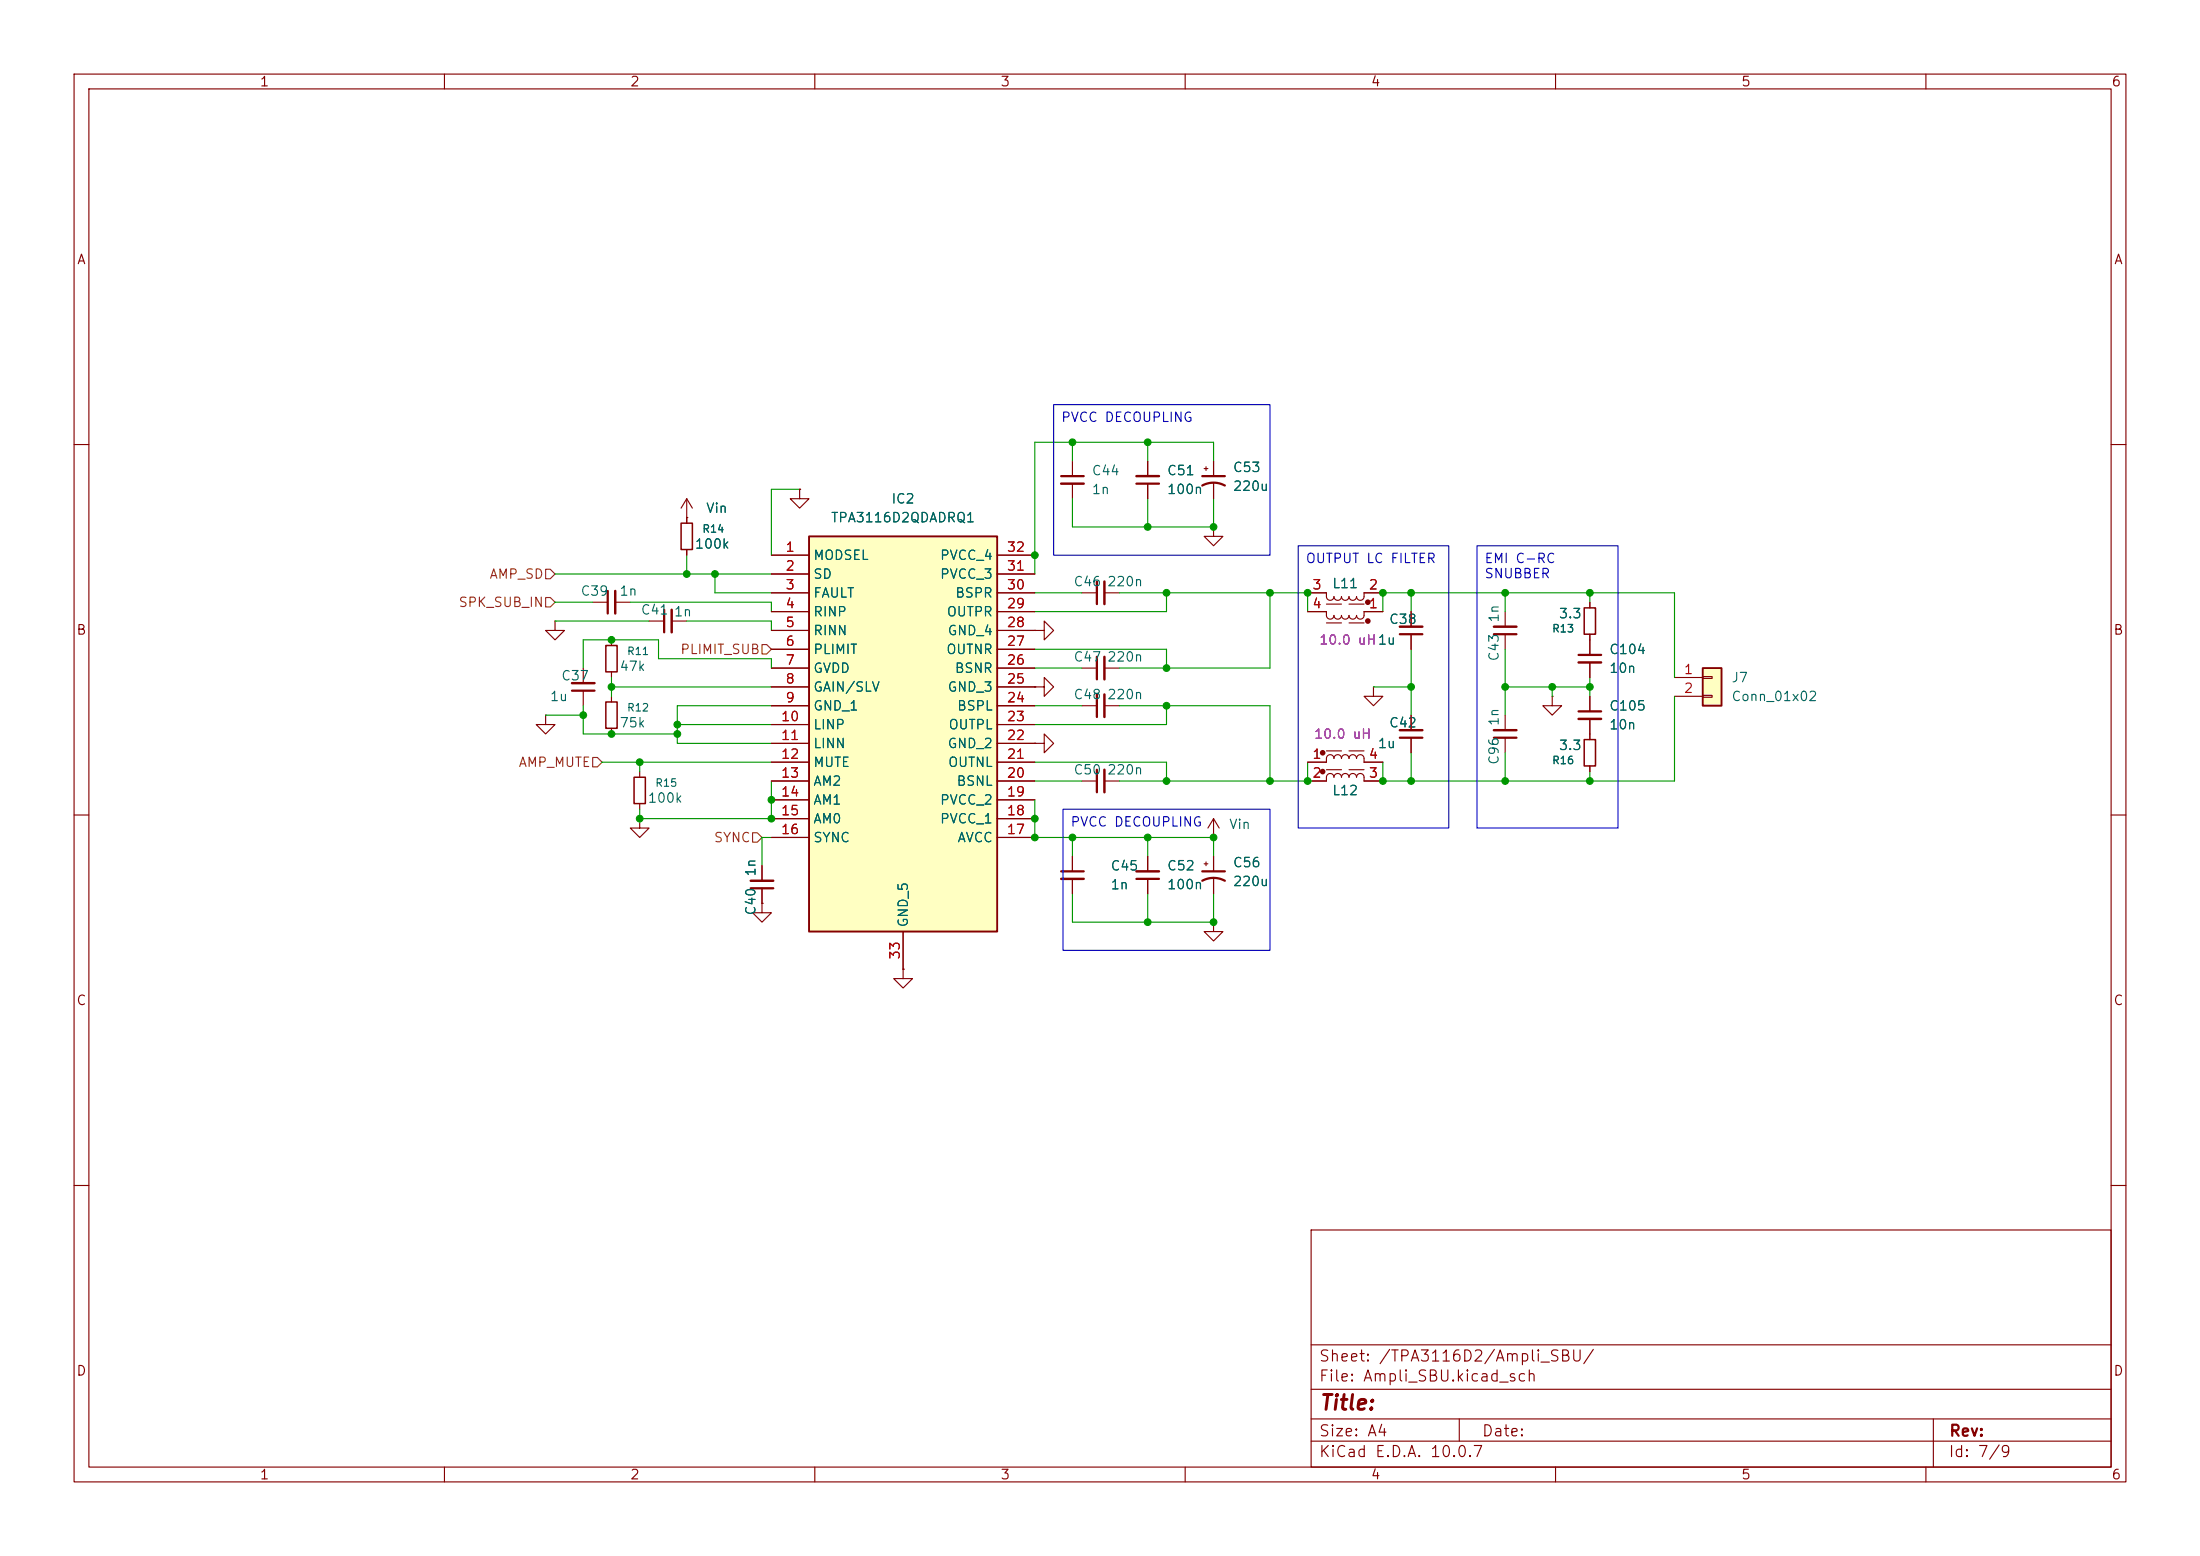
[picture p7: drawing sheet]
<svg xmlns="http://www.w3.org/2000/svg" width="297mm" height="210mm" viewBox="0 0 297 210" stroke-linecap="round" stroke-linejoin="round" font-family="sans-serif">
<g fill="none" stroke="#840000" stroke-width=".15">
<path d="M10 10h277v190h-277zM12 12h273v186h-273zM60 10v2M110 10v2M160 10v2M210 10v2M260 10v2M10 60h2M285 60h2M214.6 86.4v2M214.6 89.4v2M10 110h2"/>
<path d="M285 110h2M102.9 121.9v1.3h1.2l-1.2 1.3-1.3-1.3h1.3M102.9 121.9h.1M10 160h2M177 166h108v32h-108zM285 160h2M60 198v2M110 198v2M160 198v2M177 194.5h108M177 191.5h108M177 187.5h108"/>
<path d="M177 181.5h108M197 191.5v3M210 198v2M260 198v2M261 191.5v6.5"/>
</g>
<path d="M213.1 88.4h3.1" fill="none" stroke="#840000" stroke-width=".3"/>
<path d="M213.1 89.4h3.1" fill="none" stroke="#840000" stroke-width=".33"/>
<path d="M229.9 90.2h2.5v5.1h-2.5z" fill="#ffffc2"/>
<path d="M229.9 90.2h2.5v5.1h-2.5z" fill="none" stroke="#840000" stroke-width=".25"/>
<g fill="none" stroke="#840000" stroke-width=".15">
<path d="M144.8 62.2v2.1M144.8 65.3v2M154.9 62.2v2.1M154.9 65.3v2M162.6 63.2h.5M162.8 63v.5M163.8 71.1v1.3h1.3l-1.3 1.3-1.2-1.3h1.2M163.8 71.1h.1M163.8 62.2v2.1M163.8 65.3v2M73.7 96.5v1.3h1.2l-1.2 1.3-1.3-1.3h1.3M73.7 96.5h.1"/>
<path d="M74.9 83.8v1.3h1.3l-1.3 1.3-1.2-1.3h1.2M74.9 83.8h.1M78.7 90.2v2M78.7 93.2v2.1M82.5 94v.7M82.5 98.3v.8M139.7 85.1h1.3v-1.3l1.2 1.3-1.2 1.3v-1.3M139.7 85.1h.1M139.7 92.7h1.3v-1.3l1.2 1.3-1.2 1.3v-1.3M139.7 92.7h.1M146 80h2.1M146 95.3h2.1"/>
<path d="M146 90.2h2.1M149.1 80h2M149.1 95.3h2M149.1 90.2h2M214.6 81.3v.7M214.6 85.6v.8M214.6 94v2M214.6 97v2.8M226.1 91.4h3.8M226.1 94h3.8M229.9 91.3h1.2v.3h-1.2zM229.9 93.9h1.2v.2h-1.2z"/>
<path d="M86.4 110.5v1.3h1.2l-1.2 1.2-1.3-1.2h1.3M86.4 110.5h.1M86.4 104.1v.8M86.4 108.5v.7M102.9 116.8v2.1M102.9 119.9v2M139.7 100.3h1.3v-1.2l1.2 1.2-1.2 1.3v-1.3M139.7 100.3h.1M144.8 115.6v2M144.8 118.6v2.1M146 105.4h2.1M149.1 105.4h2"/>
<path d="M154.9 115.6v2M154.9 118.6v2.1M162.6 116.6h.5M162.8 116.3v.5M163.8 113h.1M163.8 110.5v2.5M163.8 115.6v2M163.8 118.6v2.1M163.8 110.5l-.7 1.3M163.8 110.5l.8 1.3M176.5 102.9h2.6v-.5a.51 .51 0 0 1 .5-.5 .51 .51 0 0 1 .5 .5 .51 .51 0 0 1 .5-.5 .51 .51 0 0 1 .5 .5 .51 .51 0 0 1 .5-.5 .51 .51 0 0 1 .5 .5 .51 .51 0 0 1 .5-.5 .51 .51 0 0 1 .5 .5 .51 .51 0 0 1 .5-.5 .51 .51 0 0 1 .5 .5v.5h2.6M176.5 105.4h2.6v-.5a.51 .51 0 0 1 .5-.5 .51 .51 0 0 1 .5 .5 .51 .51 0 0 1 .5-.5 .51 .51 0 0 1 .5 .5 .51 .51 0 0 1 .5-.5 .51 .51 0 0 1 .5 .5 .51 .51 0 0 1 .5-.5 .51 .51 0 0 1 .5 .5 .51 .51 0 0 1 .5-.5 .51 .51 0 0 1 .5 .5v.5h2.6"/>
<path d="M179.1 101.3h2M179.1 103.9h2M182.1 101.3h2M182.1 103.9h2M214.6 103.4v.7M163.8 124.5v1.2h1.3l-1.3 1.3-1.2-1.3h1.2M163.8 124.5h.1"/>
</g>
<g fill="none" stroke="#840000" stroke-width=".3">
<path d="M143.3 64.3h3M148.1 78.5v3M153.4 65.3h3.1M162.3 65.5a3.2 3.2 0 0 1 3.1 0M162.3 64.3h3.1M77.2 93.2h3.1M148.1 88.6v3.1M148.1 93.7v3.1M213.1 96h3.1M101.3 119.9h3.1M143.3 117.6h3M148.1 103.9v3"/>
<path d="M153.4 118.6h3.1M162.3 118.9a3.2 3.2 0 0 1 3.1 0M162.3 117.6h3.1"/>
</g>
<path d="M143.3 65.3h3M149.1 78.5v3M153.4 64.3h3.1M77.2 92.2h3.1M149.1 88.6v3.1M149.1 93.7v3.1M213.1 97h3.1M101.3 118.9h3.1M143.3 118.6h3M149.1 103.9v3M153.4 117.6h3.1" fill="none" stroke="#840000" stroke-width=".33"/>
<path d="M81.8 94.7h1.5v3.6h-1.5zM213.9 82h1.5v3.6h-1.5zM213.9 99.8h1.5v3.6h-1.5zM85.6 104.9h1.5v3.6h-1.5z" fill="none" stroke="#840000" stroke-width=".2"/>
<g fill="#840000" stroke="#840000" stroke-width=".38">
<circle cx="178.6" cy="101.6" r=".19"/>
<circle cx="178.6" cy="104.1" r=".19"/>
</g>
<path d="M109.2 72.4h25.4v53.3h-25.4z" fill="#ffffc2"/>
<path d="M109.2 72.4h25.4v53.3h-25.4z" fill="none" stroke="#840000" stroke-width=".25"/>
<g fill="none" stroke="#840000" stroke-width=".15">
<path d="M92.7 69.9h.1M92.7 67.3l-.8 1.3M92.7 67.3l.8 1.3M92.7 67.3v3.3M92.7 74.2v.7M104.1 74.9h5.1M104.1 77.5h5.1M107.9 66v1.3h1.3l-1.3 1.3-1.2-1.3h1.2M107.9 66h.1M134.6 74.9h5.1M134.6 77.5h5.1M154.9 62.2v2.1"/>
<path d="M154.9 65.3v2M163.8 62.2v2.1M163.8 65.3v2M80 81.3h2M82.5 86.4v.7M82.5 90.7v.7M83.1 81.3h2M87.6 83.8h2.1M90.7 83.8h2M104.1 80h5.1M104.1 82.6h5.1M104.1 85.1h5.1"/>
<path d="M104.1 87.6h5.1M104.1 90.2h5.1M104.1 92.7h5.1M104.1 95.3h5.1M104.1 97.8h5.1M134.6 80h5.1M134.6 82.6h5.1M134.6 85.1h5.1M134.6 87.6h5.1M134.6 90.2h5.1M134.6 92.7h5.1M134.6 95.3h5.1"/>
<path d="M134.6 97.8h5.1M139.7 92.7h.1M139.7 85.1h.1M176.5 82.6h2.6v.5a.51 .51 0 0 0 .5 .5 .51 .51 0 0 0 .5-.5 .51 .51 0 0 0 .5 .5 .51 .51 0 0 0 .5-.5 .51 .51 0 0 0 .5 .5 .51 .51 0 0 0 .5-.5 .51 .51 0 0 0 .5 .5 .51 .51 0 0 0 .5-.5 .51 .51 0 0 0 .5 .5 .51 .51 0 0 0 .5-.5v-.5h2.6M176.5 80h2.6v.5a.51 .51 0 0 0 .5 .5 .51 .51 0 0 0 .5-.5 .51 .51 0 0 0 .5 .5 .51 .51 0 0 0 .5-.5 .51 .51 0 0 0 .5 .5 .51 .51 0 0 0 .5-.5 .51 .51 0 0 0 .5 .5 .51 .51 0 0 0 .5-.5 .51 .51 0 0 0 .5 .5 .51 .51 0 0 0 .5-.5v-.5h2.6M179.1 84.1h2M179.1 81.5h2M182.1 84.1h2M182.1 81.5h2M185.4 92.7v1.3h1.3l-1.3 1.3-1.3-1.3h1.3M185.4 92.7h.1M190.5 82.6v2"/>
<path d="M190.5 85.6v2M190.5 96.5v2.1M190.5 99.6v2M203.2 82.6v2M203.2 85.6v2M203.2 96.5v2.1M203.2 99.6v2M209.5 94v1.3h1.3l-1.3 1.2-1.2-1.2h1.2M209.5 94h.1M214.6 81.3v.7M214.6 85.6v2.8M214.6 89.4v2"/>
<path d="M214.6 94v2M214.6 97v2.8M102.9 116.8v2.1M102.9 119.9v2M104.1 100.3h5.1M104.1 102.9h5.1M104.1 105.4h5.1M104.1 108h5.1M104.1 110.5h5.1M104.1 113h5.1M134.6 100.3h5.1M134.6 102.9h5.1"/>
<path d="M134.6 105.4h5.1M134.6 108h5.1M134.6 110.5h5.1M134.6 113h5.1M139.7 100.3h.1M144.8 115.6v2M144.8 118.6v2.1M154.9 115.6v2M154.9 118.6v2.1M163.8 115.6v2M163.8 118.6v2.1M176.5 102.9h2.6"/>
<path d="M176.5 105.4h2.6M184.1 102.9h2.6M184.1 105.4h2.6M214.6 103.4v.7M102.9 121.9h.1M121.9 130.8v1.3h1.3l-1.3 1.3-1.3-1.3h1.3M121.9 130.8h.1M121.9 125.7v5.1"/>
</g>
<path d="M82 79.8v3M89.7 82.3v3M189 85.6h3M189 99.6h3M201.7 85.6h3M201.7 99.6h3" fill="none" stroke="#840000" stroke-width=".3"/>
<path d="M83.1 79.8v3M90.7 82.3v3M189 84.6h3M189 98.6h3M201.7 84.6h3M201.7 98.6h3" fill="none" stroke="#840000" stroke-width=".33"/>
<path d="M91.9 70.6h1.6v3.6h-1.6zM81.8 87.1h1.5v3.6h-1.5z" fill="none" stroke="#840000" stroke-width=".2"/>
<g fill="#840000" stroke="#840000" stroke-width=".38">
<circle cx="184.7" cy="83.8" r=".19"/>
<circle cx="184.7" cy="81.3" r=".19"/>
</g>
<path d="M73.7 76.8h.6l.6 .7-.6 .6h-.6zM73.7 80.6h.6l.6 .7-.6 .6h-.6zM102.9 87h.6l.6 .6-.6 .7h-.6zM80 102.2h.6l.7 .7-.7 .6h-.6zM101.6 112.4h.6l.7 .6-.7 .7h-.6z" fill="none" stroke="#725600" stroke-width=".15"/>
<g fill="none" stroke="#009600" stroke-width=".15">
<path d="M144.8 59.7v2.5M154.9 59.7v2.5M74.9 77.5h29.2M92.7 74.9v2.6M96.5 77.5v2.5h7.6M107.9 66h-3.8v8.9M144.8 67.3v3.8h19v-3.8M154.9 67.3v3.8M163.8 62.2v-2.5h-24.1v17.8M73.7 96.5h5M74.9 83.8h12.7M74.9 81.3h5.1"/>
<path d="M78.7 95.3v3.8h12.7M78.7 90.2v-3.8h10.2v2.5h15.2v1.3M82.5 92.7h21.6M82.5 91.4v2.6M85.1 81.3h19v1.3M91.4 97.8h12.7M92.7 83.8h11.4v1.3M104.1 95.3h-12.7v5h12.7M139.7 80h6.3M139.7 90.2h6.3M139.7 95.3h6.3M139.7 87.6h17.8v2.6"/>
<path d="M151.1 80h25.4v2.6M151.1 95.3h20.3v10.1M157.5 80v2.6h-17.8M157.5 95.3v2.5h-17.8M171.4 80v10.2h-20.3M185.4 92.7h5.1M186.7 82.6v-2.6h39.4v11.4M190.5 80v2.6M190.5 87.6v8.9M203.2 80v2.6M203.2 87.6v8.9M203.2 92.7h11.4"/>
<path d="M209.5 92.7v1.3M214.6 80v1.3M214.6 91.4v2.6M226.1 94v11.4h-39.4v-2.5M81.3 102.9h22.8M86.4 102.9v1.2M104.1 105.4v5.1h-17.7v-1.3M104.1 113h-1.2v3.8M139.7 105.4h6.3M139.7 102.9h17.8v2.5M139.7 108v5h24.1v2.6M144.8 113v2.6"/>
<path d="M154.9 113v2.6M176.5 102.9v2.5h-25.4M190.5 101.6v3.8M203.2 101.6v3.8M214.6 104.1v1.3M144.8 120.7v3.8h19v-3.8M154.9 120.7v3.8"/>
</g>
<path d="M142.2 54.6h29.2v20.3h-29.2zM175.3 73.7h20.3v38.1h-20.3zM199.4 73.7h19v38.1h-19zM143.5 109.2h27.9v19.1h-27.9z" fill="none" stroke="#0000c2" stroke-width=".15"/>
<g fill="#009600" stroke="#009600" stroke-width=".14">
<circle cx="78.7" cy="96.5" r=".46"/>
<circle cx="86.4" cy="102.9" r=".46"/>
<circle cx="91.4" cy="99.1" r=".46"/>
<circle cx="86.4" cy="110.5" r=".46"/>
<circle cx="91.4" cy="97.8" r=".46"/>
<circle cx="82.5" cy="99.1" r=".46"/>
<circle cx="209.5" cy="92.7" r=".46"/>
<circle cx="203.2" cy="92.7" r=".46"/>
<circle cx="203.2" cy="80" r=".46"/>
<circle cx="214.6" cy="80" r=".46"/>
<circle cx="214.6" cy="92.7" r=".46"/>
<circle cx="157.5" cy="80" r=".46"/>
<circle cx="171.4" cy="80" r=".46"/>
<circle cx="163.8" cy="71.1" r=".46"/>
<circle cx="154.9" cy="113" r=".46"/>
<circle cx="139.7" cy="110.5" r=".46"/>
<circle cx="144.8" cy="113" r=".46"/>
<circle cx="139.7" cy="113" r=".46"/>
<circle cx="157.5" cy="95.3" r=".46"/>
<circle cx="157.5" cy="105.4" r=".46"/>
<circle cx="157.5" cy="90.2" r=".46"/>
<circle cx="163.8" cy="113" r=".46"/>
<circle cx="163.8" cy="124.5" r=".46"/>
<circle cx="171.4" cy="105.4" r=".46"/>
<circle cx="154.9" cy="124.5" r=".46"/>
<circle cx="104.1" cy="108" r=".46"/>
<circle cx="104.1" cy="110.5" r=".46"/>
<circle cx="92.7" cy="77.5" r=".46"/>
<circle cx="82.5" cy="86.4" r=".46"/>
<circle cx="82.5" cy="92.7" r=".46"/>
<circle cx="96.5" cy="77.5" r=".46"/>
<circle cx="186.7" cy="105.4" r=".46"/>
<circle cx="176.5" cy="105.4" r=".46"/>
<circle cx="190.5" cy="105.4" r=".46"/>
<circle cx="186.7" cy="80" r=".46"/>
<circle cx="176.5" cy="80" r=".46"/>
<circle cx="203.2" cy="105.4" r=".46"/>
<circle cx="190.5" cy="92.7" r=".46"/>
<circle cx="190.5" cy="80" r=".46"/>
<circle cx="214.6" cy="105.4" r=".46"/>
<circle cx="154.9" cy="59.7" r=".46"/>
<circle cx="139.7" cy="74.9" r=".46"/>
<circle cx="144.8" cy="59.7" r=".46"/>
<circle cx="154.9" cy="71.1" r=".46"/>
</g>
<text font-size="2" fill="#840000" x="178" y="190.8">Title:</text>
<g font-size="1.5" fill="#840000">
<text x="178" y="184.1">Sheet: /TPA3116D2/Ampli_SBU/</text>
<text x="178" y="186.8">File: Ampli_SBU.kicad_sch</text>
<text x="178" y="197">KiCad E.D.A. 10.0.7</text>
<text x="178" y="194.2">Size: A4</text>
<text x="200" y="194.2">Date:</text>
<text x="263" y="197">Id: 7/9</text>
<text x="263" y="194.2">Rev:</text>
</g>
<g font-size="1.3" fill="#840000">
<text x="35" y="12">1</text>
<text x="85" y="12">2</text>
<text x="135" y="12">3</text>
<text x="185" y="12">4</text>
<text x="235" y="12">5</text>
<text x="285" y="12">6</text>
<text x="10.3" y="36">A</text>
<text x="285.3" y="36">A</text>
<text x="10.2" y="86">B</text>
<text x="285.2" y="86">B</text>
<text x="10.2" y="136">C</text>
<text x="285.2" y="136">C</text>
<text x="10.2" y="186">D</text>
<text x="285.2" y="186">D</text>
<text x="35" y="200">1</text>
<text x="85" y="200">2</text>
<text x="135" y="200">3</text>
<text x="185" y="200">4</text>
<text x="235" y="200">5</text>
<text x="285" y="200">6</text>
</g>
<g font-size="1.3" fill="#0000c2">
<text x="143.2" y="57.3">PVCC DECOUPLING</text>
<text x="176.2" y="76.3">OUTPUT LC FILTER</text>
<text x="200.3" y="76.3">EMI C-RC</text>
<text x="200.3" y="78.4">SNUBBER</text>
<text x="144.4" y="111.9">PVCC DECOUPLING</text>
</g>
<g font-size="1.3" fill="#006464">
<text x="147.3" y="64.5">C44</text>
<text x="157.5" y="64.5">C51</text>
<text x="166.4" y="64">C53</text>
<text x="95.2" y="69.5">Vin</text>
<text x="112.1" y="70.8">TPA3116D2QDADRQ1</text>
<text x="120.3" y="68.3">IC2</text>
<text x="147.3" y="67">1n</text>
<text x="157.5" y="67">100n</text>
<text x="166.4" y="66.6">220u</text>
<text x="93.7" y="74.4">100k</text>
<text x="109.7" y="75.9">MODSEL</text>
<text x="126.8" y="75.9">PVCC_4</text>
<text x="78.3" y="80.7">C39</text>
<text x="83.5" y="80.7">1n</text>
<text x="86.4" y="83.3">C41</text>
<text x="90.9" y="83.5">1n</text>
<text x="109.7" y="78.4">SD</text>
<text x="109.7" y="81">FAULT</text>
<text x="109.7" y="83.5">RINP</text>
<text x="126.8" y="78.4">PVCC_3</text>
<text x="127.7" y="83.5">OUTPR</text>
<text x="128.9" y="81">BSPR</text>
<text x="144.8" y="79.4">C46</text>
<text x="149.4" y="79.4">220n</text>
<text x="179.8" y="79.7">L11</text>
<text x="210.4" y="83.8">3.3</text>
<text x="109.7" y="86.1">RINN</text>
<text x="109.7" y="88.6">PLIMIT</text>
<text x="127.7" y="88.6">OUTNR</text>
<text x="127.8" y="86.1">GND_4</text>
<text x="144.8" y="89.6">C47</text>
<text x="149.4" y="89.6">220n</text>
<text x="187.4" y="84.5">C38</text>
<text x="202.6" y="89.3" transform="rotate(-90 202.6 89.3)">C43</text>
<text x="202.6" y="84.1" transform="rotate(-90 202.6 84.1)">1n</text>
<text x="217.2" y="88.6">C104</text>
<text x="74.2" y="94.9">1u</text>
<text x="75.7" y="92.1">C37</text>
<text x="83.6" y="90.9">47k</text>
<text x="109.7" y="91.1">GVDD</text>
<text x="109.7" y="93.7">GAIN/SLV</text>
<text x="127.8" y="93.7">GND_3</text>
<text x="128.8" y="91.1">BSNR</text>
<text x="144.8" y="94.7">C48</text>
<text x="149.4" y="94.7">220n</text>
<text x="217.2" y="91.1">10n</text>
<text x="233.7" y="92.4">J7</text>
<text x="233.7" y="94.9">Conn_01x02</text>
<text x="83.6" y="98.5">75k</text>
<text x="109.7" y="96.2">GND_1</text>
<text x="109.7" y="98.8">LINP</text>
<text x="109.7" y="101.3">LINN</text>
<text x="127.8" y="101.3">GND_2</text>
<text x="128" y="98.8">OUTPL</text>
<text x="129.1" y="96.2">BSPL</text>
<text x="185.9" y="101.3">1u</text>
<text x="187.4" y="98.5">C42</text>
<text x="202.6" y="98.1" transform="rotate(-90 202.6 98.1)">1n</text>
<text x="210.4" y="101.5">3.3</text>
<text x="217.2" y="96.2">C105</text>
<text x="217.2" y="98.8">10n</text>
<text x="109.7" y="103.8">MUTE</text>
<text x="109.7" y="106.4">AM2</text>
<text x="127.9" y="103.8">OUTNL</text>
<text x="129" y="106.4">BSNL</text>
<text x="144.8" y="104.8">C50</text>
<text x="149.4" y="104.8">220n</text>
<text x="179.8" y="107.6">L12</text>
<text x="202.6" y="103.3" transform="rotate(-90 202.6 103.3)">C96</text>
<text x="87.4" y="108.7">100k</text>
<text x="109.7" y="108.9">AM1</text>
<text x="109.7" y="111.5">AM0</text>
<text x="109.7" y="114">SYNC</text>
<text x="126.8" y="111.5">PVCC_1</text>
<text x="126.8" y="108.9">PVCC_2</text>
<text x="129.2" y="114">AVCC</text>
<text x="165.8" y="112.2">Vin</text>
<text x="102.3" y="118.4" transform="rotate(-90 102.3 118.4)">1n</text>
<text x="149.8" y="117.8">C45</text>
<text x="157.5" y="117.8">C52</text>
<text x="166.4" y="117.4">C56</text>
<text x="166.4" y="119.9">220u</text>
<text x="102.3" y="123.6" transform="rotate(-90 102.3 123.6)">C40</text>
<text x="122.9" y="125.2" transform="rotate(-90 122.9 125.2)">GND_5</text>
<text x="149.8" y="120.3">1n</text>
<text x="157.5" y="120.3">100n</text>
</g>
<g font-size="1.3" fill="#a90000">
<text x="105.9" y="74.8">1</text>
<text x="105.9" y="77.3">2</text>
<text x="135.8" y="77.3">31</text>
<text x="135.8" y="74.8">32</text>
<text x="105.9" y="79.9">3</text>
<text x="105.9" y="82.4">4</text>
<text x="135.8" y="82.4">29</text>
<text x="135.8" y="79.9">30</text>
<text x="177.1" y="79.9">3</text>
<text x="177.1" y="82.4">4</text>
<text x="184.7" y="82.4">1</text>
<text x="184.7" y="79.9">2</text>
<text x="105.9" y="85">5</text>
<text x="105.9" y="87.5">6</text>
<text x="135.8" y="87.5">27</text>
<text x="135.8" y="85">28</text>
<text x="105.9" y="90">7</text>
<text x="105.9" y="92.6">8</text>
<text x="105.9" y="95.1">9</text>
<text x="135.8" y="95.1">24</text>
<text x="135.8" y="92.6">25</text>
<text x="135.8" y="90">26</text>
<text x="227.2" y="91.3">1</text>
<text x="227.2" y="93.8">2</text>
<text x="105.3" y="97.7">10</text>
<text x="105.3" y="100.2">11</text>
<text x="135.8" y="100.2">22</text>
<text x="135.8" y="97.7">23</text>
<text x="105.3" y="102.7">12</text>
<text x="105.3" y="105.3">13</text>
<text x="105.3" y="107.8">14</text>
<text x="135.8" y="107.8">19</text>
<text x="135.8" y="105.3">20</text>
<text x="135.8" y="102.7">21</text>
<text x="177.1" y="102.7">1</text>
<text x="177.1" y="105.3">2</text>
<text x="184.7" y="105.3">3</text>
<text x="184.7" y="102.7">4</text>
<text x="105.3" y="110.4">15</text>
<text x="105.3" y="112.9">16</text>
<text x="135.8" y="112.9">17</text>
<text x="135.8" y="110.4">18</text>
<text x="121.8" y="129.6" transform="rotate(-90 121.8 129.6)">33</text>
</g>
<g font-size="1.3" fill="#725600">
<text x="61.8" y="82.2">SPK_SUB_IN</text>
<text x="66" y="78.4">AMP_SD</text>
<text x="91.7" y="88.6">PLIMIT_SUB</text>
<text x="69.9" y="103.8">AMP_MUTE</text>
<text x="96.3" y="114">SYNC</text>
</g>
<g font-size="1.3" fill="#840084">
<text x="178" y="87.3">10.0 uH1u</text>
<text x="177.3" y="100">10.0 uH</text>
</g>
<g font-size="1" fill="#006464">
<text x="94.7" y="72.1">R14</text>
<text x="84.6" y="88.7">R11</text>
<text x="209.5" y="85.6">R13</text>
<text x="84.6" y="96.3">R12</text>
<text x="88.4" y="106.4">R15</text>
<text x="209.5" y="103.4">R16</text>
</g>
</svg>
